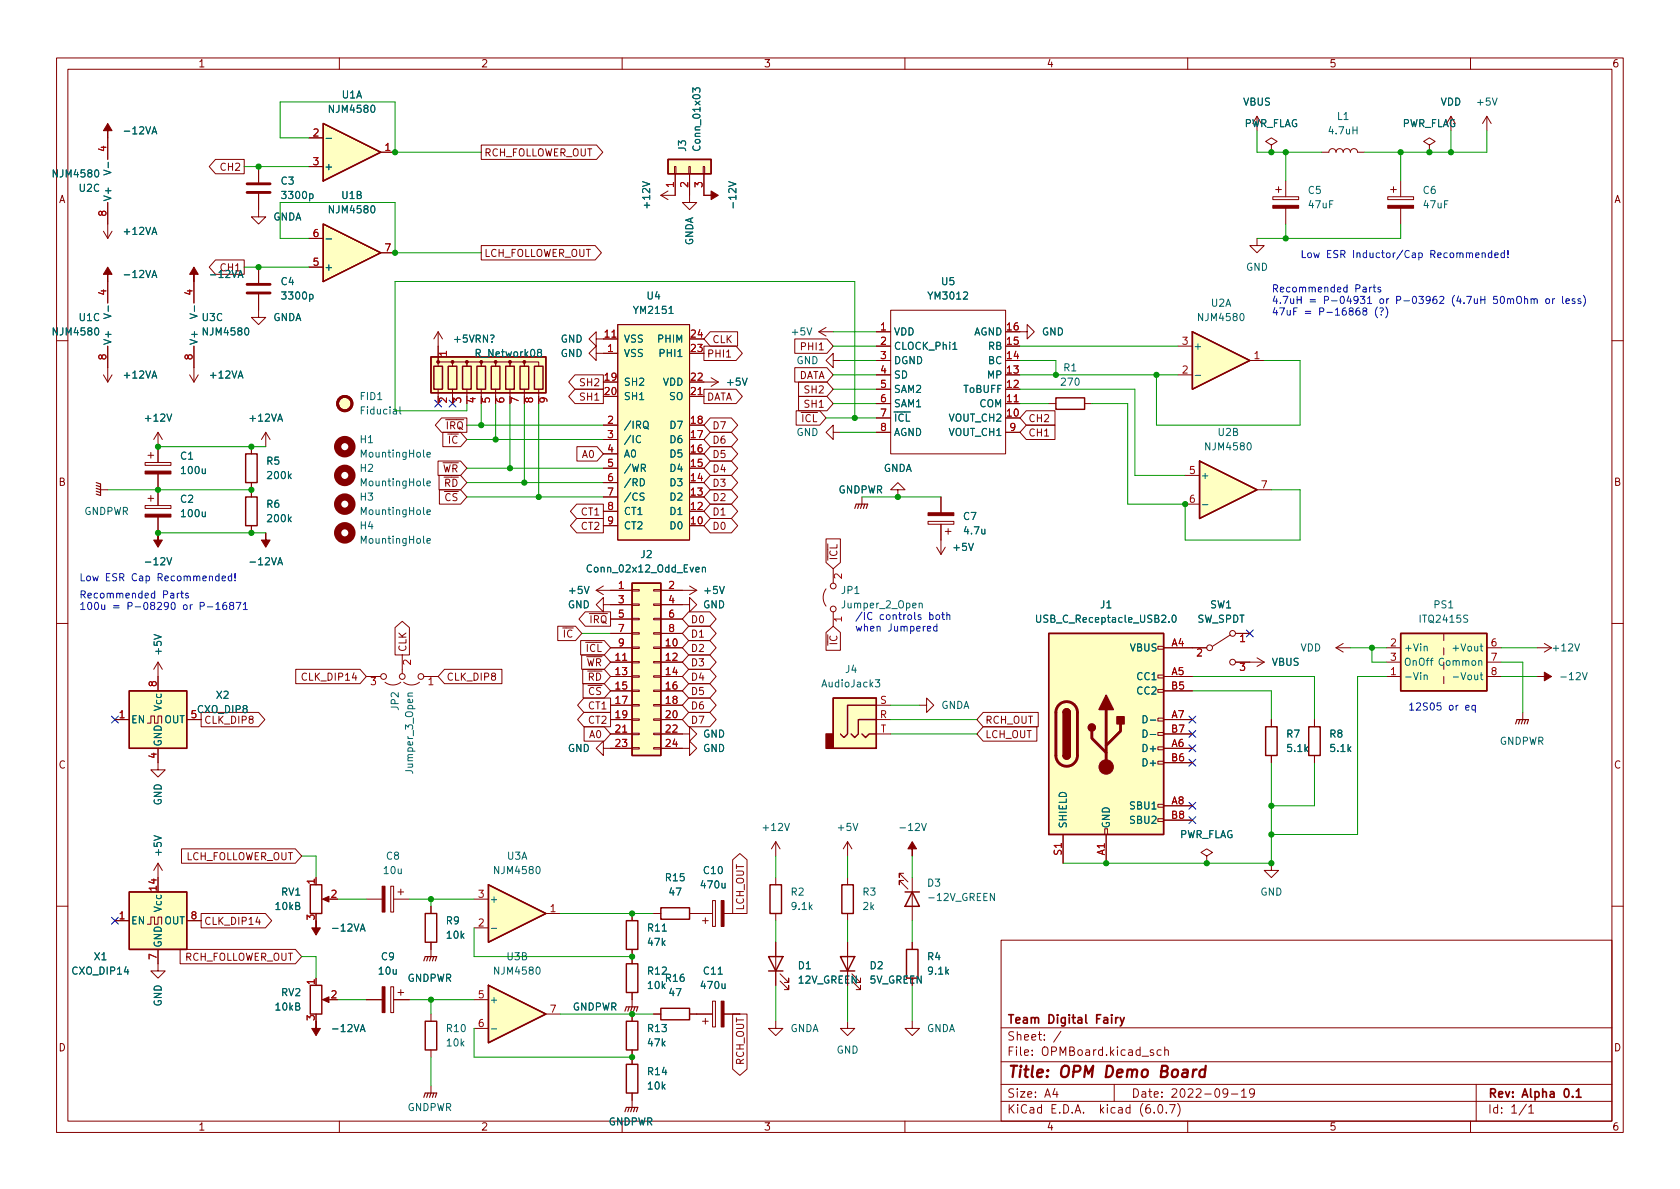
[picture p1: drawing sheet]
<svg xmlns="http://www.w3.org/2000/svg" width="297mm" height="210mm" viewBox="0 0 297 210" stroke-linecap="round" stroke-linejoin="round" font-family="sans-serif">
<g fill="none" stroke="#840000" stroke-width=".18">
<path d="M10 10.2h277v190.1h-277zM12 12.2h273v186.1h-273zM60 10.2v2M110 10.2v2M160 10.2v2M210 10.2v2M260 10.2v2M19 24.4v3.8M19 35.8v6.4M38.1 28.2h5.1v2.5h-5.1l-1.1-1.2zM45.7 34.3v4h1.3l-1.3 1.3-1.3-1.3h1.3M45.7 29.5v2.8"/>
<path d="M54.6 24.4h2.5M54.6 29.5h2.5M67.3 26.9h2.5M85.1 25.6h20.4l1.1 1.3-1.1 1.3h-20.4zM116.8 34.5l1.3 .8M118.1 33.8l-1.3 .7M119.3 29.5h.2v1.2h-.2zM119.4 30.7v3.8h-2.6M121.8 29.5h.2v1.2h-.2zM121.9 30.7v5.1h1.3l-1.3 1.3-1.3-1.3h1.3M124.3 29.5h.3v1.2h-.3zM124.5 30.7v3.8"/>
<path d="M224.8 25.6l1-.6-1-.6-1 .6 1 .6v1.3M224.8 26.9h.1M225 34.8h4.6v.5h-4.6zM225.6 33.5h1M226.1 33v1M227.3 32v2.8M227.3 36.8v2.8M233.7 26.9h1.2a.64 .64 0 0 1 .7-.6 .64 .64 0 0 1 .6 .6 .64 .64 0 0 1 .7-.6 .64 .64 0 0 1 .6 .6 .64 .64 0 0 1 .6-.6 .64 .64 0 0 1 .7 .6 .64 .64 0 0 1 .6-.6 .64 .64 0 0 1 .6 .6h1.3M245.4 34.8h4.5v.5h-4.5zM245.9 33.5h1M246.4 33v1M247.6 32v2.8"/>
<path d="M247.6 36.8v2.8M252.7 25.6l1-.6-1-.6-1 .6 1 .6v1.3M252.7 26.9h.1M262.9 20.6l-.8 1.2M262.9 20.6v2.5M262.9 20.6l.8 1.2M18.3 40.9l.7 1.3M19 49.8v3.8M19.8 40.9l-.8 1.3M34.3 49.8v3.8M38.1 46h5.1v2.5h-5.1l-1.1-1.3zM45.7 52.1v4h1.3l-1.3 1.3-1.3-1.3h1.3"/>
<path d="M45.7 47.2v2.8M54.6 47.2h2.5M54.6 42.2h2.5M67.3 44.7h2.5M77.5 58.7l-.8 1.2M77.5 58.7v5M77.5 58.7l.7 1.2M85.1 43.4h20.1l1.1 1.3-1.1 1.3h-20.1zM105.4 59.9v-1.2l-1.3 1.2 1.3 1.3v-1.3h3.8M109.2 57.4h12.7v38.1h-12.7zM125.6 58.7h4.8v2.5h-4.8l-1.1-1.3zM140.5 59.9h5.7l1.1 1.3-1.1 1.3h-5.7z"/>
<path d="M144.8 58.7h2.5M144.8 58.7l1.2 .7M146 57.9l-1.2 .8M154.9 58.7h2.6M157.5 54.9h20.3v25.4h-20.3zM180.3 58.7h1.3v-1.3l1.3 1.3-1.3 1.2v-1.2M222.2 42.2v1.2h1.3l-1.3 1.3-1.2-1.3h1.2M10 60.2h2M18.3 66.3l.7 1.3M19 61.2v6.4M19.8 66.3l-.8 1.3M27.9 76.4v5.4"/>
<path d="M27.9 76.4l-.7 1.3M27.9 76.4l.8 1.3M33.5 66.3l.8 1.3M34.3 61.2v6.4M35.1 66.3l-.8 1.3M44.4 79v1.3M47 76.4l-.8 1.3M47 76.4v2.6M47 76.4l.8 1.3M77.5 64.8v-.8h2.5v.8v-.8h2.5v.8v-.8h2.6v.8v-.8h2.5v.8v-.8h2.6v.8v-.8h2.5v.8v-.8h2.5v.8M77.5 68.8v1.3M78.1 73.9h4.4v2.5h-4.4l-1.1-1.2z"/>
<path d="M78.3 76.4h3.1l1.1 1.3-1.1 1.3h-3.1zM80 68.8v1.3M82.5 68.8v1.3M85.1 68.8v1.3M87.6 68.8v1.3M90.2 68.8v1.3M92.7 68.8v1.3M95.2 68.8v1.3M101.7 66.3h5v2.5h-5l-1.2-1.2zM101.7 68.8h5v2.6h-5l-1.2-1.3zM102 79h3.6l1.1 1.3-1.1 1.2h-3.6zM105.4 62.5v-1.3l-1.3 1.3 1.3 1.2v-1.2h3.8"/>
<path d="M106.7 75.2h2.5M106.7 77.7h2.5M121.9 70.1h2.6M124.5 61.2h5.6l1.2 1.3-1.2 1.2h-5.6zM124.5 68.8h5.6l1.2 1.3-1.2 1.3h-5.6zM124.5 67.6h2.5M125.6 79h3.7l1.1 1.3-1.1 1.2h-3.7l-1.1-1.2zM125.6 76.4h3.7l1.1 1.3-1.1 1.3h-3.7l-1.1-1.3zM125.6 73.9h3.7l1.1 1.3-1.1 1.2h-3.7l-1.1-1.2zM125.7 66.8l1.3 .8M127 67.6l-1.3 .7M128.5 63.1h.7"/>
<path d="M140.5 65h5.7l1.1 1.3-1.1 1.3h-5.7zM140.8 72.6h4.1l1.1 1.3-1.1 1.3h-4.1zM141.2 70.1h5l1.1 1.3-1.1 1.2h-5zM141.2 67.6h5l1.1 1.2-1.1 1.3h-5zM147.3 63.7v-1.2l-1.3 1.2 1.3 1.3v-1.3h1.3M147.3 76.4v-1.2l-1.3 1.2 1.3 1.3v-1.3h1.3M154.9 63.7h2.6M154.9 66.3h2.6M154.9 61.2h2.6M154.9 71.4h2.6M154.9 68.8h2.6M154.9 73.9h2.6"/>
<path d="M154.9 76.4h2.6M177.8 71.4h2.5M177.8 76.4h2.5M181.5 75.2h5v2.5h-5l-1.2-1.3zM181.5 72.6h5v2.6h-5l-1.2-1.3zM185.4 71.4h1.3M191.8 71.4h1.2M208.3 66.3h2.5M208.3 61.2h2.5M221 63.7h2.5M285 60.2h2M17.8 86.6h1.2"/>
<path d="M25.7 81.8h4.5v.5h-4.5zM25.7 89.4h4.5v.5h-4.5zM26.2 80.5h1M26.2 88.1h1M26.7 80v1M26.7 87.6v1M27.9 83.8v5.6M27.9 91.4v2.8M44.4 85.3v2.6M44.4 93v1.2M77.4 81.5h4l1.1 1.3-1.1 1.3h-4zM77.6 84.1h3.8l1.1 1.2-1.1 1.3h-3.8z"/>
<path d="M77.7 86.6h3.7l1.1 1.3-1.1 1.2h-3.7zM102 89.1h4.7v2.6h-4.7l-1.1-1.3zM102 91.7h4.7v2.5h-4.7l-1.1-1.2zM106.7 80.3h2.5M106.7 82.8h2.5M106.7 85.3h2.5M106.7 87.9h2.5M106.7 90.4h2.5M106.7 93h2.5M125.6 91.7h3.7l1.1 1.3-1.1 1.2h-3.7l-1.1-1.2zM125.6 89.1h3.7l1.1 1.3-1.1 1.3h-3.7l-1.1-1.3zM125.6 84.1h3.7l1.1 1.2-1.1 1.3h-3.7l-1.1-1.3z"/>
<path d="M125.6 86.6h3.7l1.1 1.3-1.1 1.2h-3.7l-1.1-1.2zM125.6 81.5h3.7l1.1 1.3-1.1 1.3h-3.7l-1.1-1.3zM146 95.3h2.6v4.2l-1.3 1.1-1.3-1.1zM152.4 87.9v1.2M158.7 86.6h1.3l-1.3-1.3-1.2 1.3h1.2v1.3M164.1 92.2h4.6v.5h-4.6zM165.6 96.8l.8 1.2M166.4 87.9v2.8M166.4 92.7v5.3M167.1 94h1M167.1 96.8l-.7 1.2M167.6 93.5v1"/>
<path d="M209.5 84.1h2.6M209.5 89.1h2.6M222.2 86.6h2.6M10 110.2h2M27.9 117.1v5.1M27.9 117.1l-.7 1.3M27.9 117.1l.8 1.3M52.3 118.4h11.4l1.1 1.2-1.1 1.3h-11.4zM64.8 119.6h2.5M69.8 111l1.3-1.1 1.3 1.1v4.8h-2.6zM71.1 115.8v3.3M74.9 119.6h2.6"/>
<path d="M78.6 118.4h10.1v2.5h-10.1l-1.1-1.3zM98.6 110.7h3.2l1.1 1.3-1.1 1.3h-3.2zM102.7 113.3h4.1l1.1 1.2-1.1 1.3h-4.1zM102.8 115.8h4l1.1 1.3-1.1 1.3h-4zM103 118.4h3.8l1.1 1.2-1.1 1.3h-3.8zM103.5 108.2h4.4v2.5h-4.4l-1.1-1.2zM105.4 104.4h6.4M105.4 104.4l1.3 .8M106.7 106.9v-1.2l-1.3 1.2 1.3 1.3v-1.3h5.1M106.7 103.6l-1.3 .8M107.9 119.6h3.9M107.9 114.5h3.9"/>
<path d="M107.9 117.1h3.9M107.9 112h3.9M107.9 109.5h3.9M111.8 119.5h1.2v.3h-1.2zM111.8 117h1.2v.2h-1.2zM111.8 114.4h1.2v.3h-1.2zM111.8 111.9h1.2v.2h-1.2zM111.8 109.3h1.2v.3h-1.2zM111.8 106.8h1.2v.3h-1.2zM111.8 104.3h1.2v.2h-1.2zM115.6 119.5h1.2v.3h-1.2zM115.6 117h1.2v.2h-1.2z"/>
<path d="M115.6 114.4h1.2v.3h-1.2zM115.6 111.9h1.2v.2h-1.2zM115.6 109.3h1.2v.3h-1.2zM115.6 106.8h1.2v.3h-1.2zM115.6 104.3h1.2v.2h-1.2zM116.8 106.9h5.1v-1.2l1.3 1.2-1.3 1.3v-1.3M116.8 119.6h3.8M116.8 114.5h3.8M116.8 117.1h3.8M116.8 104.4h6.4M116.8 112h3.8M116.8 109.5h3.8"/>
<path d="M121.8 108.2h3.7l1.1 1.3-1.1 1.2h-3.7l-1.2-1.2zM121.8 113.3h3.7l1.1 1.2-1.1 1.3h-3.7l-1.2-1.3zM121.8 110.7h3.7l1.1 1.3-1.1 1.3h-3.7l-1.2-1.3zM121.8 115.8h3.7l1.1 1.3-1.1 1.3h-3.7l-1.2-1.3zM121.8 118.4h3.7l1.1 1.2-1.1 1.3h-3.7l-1.2-1.3zM121.9 103.6l1.3 .8M123.2 104.4l-1.3 .8M146 111.8l1.3-1.1 1.3 1.1v3.2h-2.6zM146.1 104.1a2.54 2.54 0 0 0 0 3.1M147.3 100.6v2.5M147.3 108.2v2.5M204.7 119.4h1v.5h-1z"/>
<path d="M204.7 114.3h1v.5h-1zM205.7 119.6h5.1M205.7 114.5h7.7M217.6 112.3l-3.2 2M218.4 117.1h5.1M218.4 112h2.6M222.2 116.3l1.3 .8M223.5 117.1l-1.3 .8M236.2 114.5h2.6M236.2 114.5l1.3 .8M237.5 113.8l-1.3 .7M245.1 119.6h2.5"/>
<path d="M245.1 114.5h2.5M245.1 117.1h2.5M255.3 112v1.3M255.3 114.5v1.3M255.3 119.6v1.3M262.9 119.6h2.5M262.9 114.5h2.5M262.9 117.1h2.5M271.8 114.5h2.5M273 113.8l1.3 .7M274.3 114.5l-1.3 .8M285 110.2h2"/>
<path d="M20.3 127.2h2.6M26 127.9h.7v-1.3h.6v1.3h.6v-1.3h.7v1.3M27.9 132.3v3.8h1.3l-1.3 1.3-1.2-1.3h1.2M33 127.2h2.6M35.6 126h10.1l1.1 1.2-1.1 1.3h-10.1zM68.1 120.6a2.26 2.26 0 0 0 2.8 0M71.4 120.6a2.26 2.26 0 0 0 2.8 0M103.1 120.9h3.7l1.1 1.3-1.1 1.2h-3.7zM103.2 123.4h4.7v2.6h-4.7l-1.1-1.3zM103.2 126h4.7v2.5h-4.7l-1.1-1.3zM103.3 128.5h3.5l1.1 1.3-1.1 1.3h-3.5zM106.7 132.3v-1.2l-1.3 1.2 1.3 1.3v-1.3h5.1"/>
<path d="M107.9 127.2h3.9M107.9 124.7h3.9M107.9 129.8h3.9M107.9 122.2h3.9M111.8 132.2h1.2v.3h-1.2zM111.8 129.7h1.2v.2h-1.2zM111.8 127.1h1.2v.3h-1.2zM111.8 124.6h1.2v.2h-1.2zM111.8 122h1.2v.3h-1.2zM115.6 132.2h1.2v.3h-1.2zM115.6 129.7h1.2v.2h-1.2zM115.6 127.1h1.2v.3h-1.2z"/>
<path d="M115.6 124.6h1.2v.2h-1.2zM115.6 122h1.2v.3h-1.2zM116.8 129.8h5.1v-1.3l1.3 1.3-1.3 1.3v-1.3M116.8 132.3h5.1v-1.2l1.3 1.2-1.3 1.3v-1.3M116.8 127.2h3.8M116.8 124.7h3.8M116.8 122.2h3.8M121.8 126h3.7l1.1 1.2-1.1 1.3h-3.7l-1.2-1.3zM121.8 120.9h3.7l1.1 1.3-1.1 1.2h-3.7l-1.2-1.2zM121.8 123.4h3.7l1.1 1.3-1.1 1.3h-3.7l-1.2-1.3zM154.9 127.2h2.6M154.9 124.7h2.6"/>
<path d="M154.9 129.8h2.6M162.6 124.7h1.2v-1.3l1.3 1.3-1.3 1.3v-1.3M173.8 126h9.8v2.5h-9.8l-1.1-1.3zM173.8 128.5h9.5v2.6h-9.5l-1.1-1.3zM204.7 134.6h1v.5h-1zM204.7 132.1h1v.5h-1zM204.7 129.5h1v.5h-1zM204.7 127h1v.5h-1zM204.7 121.9h1v.5h-1zM205.7 127.2h5.1M205.7 129.8h5.1M205.7 132.3h5.1"/>
<path d="M205.7 122.2h5.1M205.7 134.9h5.1M224.8 127.2v1.3M224.8 133.6v1.3M232.4 127.2v1.3M232.4 133.6v1.3M269.2 126v1.2M27.9 152.6v2.6M27.9 152.6l-.7 1.3M27.9 152.6l.8 1.3M32.1 150.1h20.1l1.1 1.3-1.1 1.2h-20.1zM57.4 159h1"/>
<path d="M64.8 159h2.8M69.1 156.7h.5v4.6h-.5zM69.6 159h2.8M70.4 157.7h1M70.9 157.2v1M83.8 159h2.6M126 159.3h.5v4.5h-.5zM129.5 152l1.3-1.1 1.3 1.1v9.5h-2.6zM137.2 148.8v2.6M137.2 155.2v1.3M137.2 148.8l-.8 1.3M137.2 148.8l.7 1.3"/>
<path d="M149.9 148.8v2.6M149.9 155.2v1.3M149.9 148.8l-.8 1.3M149.9 148.8l.7 1.3M159.8 154.4h-.8v.8v-.8l1.5 1.6M159.8 155.7h-.8v.8v-.8l1.5 1.5M161.3 155.2v7.6M188 147.6v5M195.3 146.6h.5v1h-.5zM195.6 147.6v5M204.7 144.8h1v.5h-1zM204.7 142.2h1v.5h-1z"/>
<path d="M205.7 142.5h5.1M205.7 145h5.1M213.4 151.4l1-.7-1-.6-1.1 .6 1.1 .7v1.2M213.4 152.6h.1M224.8 152.6v1.3h1.3l-1.3 1.3-1.3-1.3h1.3M10 160.2h2M20.3 162.8h2.6M26 163.4h.7v-1.2h.6v1.2h.6v-1.2h.7v1.2M27.9 167.9v3.8h1.3l-1.3 1.3-1.2-1.3h1.2M31.8 167.9h20.4l1.1 1.3-1.1 1.2h-20.4zM33 162.8h2.6M35.6 161.5h11.3l1.1 1.3-1.1 1.3h-11.3z"/>
<path d="M45.5 162.1l-.3 1h.8M57.4 176.8h1M64.8 176.8h2.8M69.1 174.5h.5v4.6h-.5zM69.6 176.8h2.8M70.4 175.5h1M70.9 175v1M76.2 160.3v1.2M76.2 166.6v2.6M76.2 179.3v1.3M83.8 176.8h2.6M83.8 164.1h2.6"/>
<path d="M96.5 179.3h2.6M96.5 161.5h2.6M111.8 161.5v1.3M111.8 167.9v2.5M111.8 175.5v2.5M111.8 179.3v1.3M115.6 179.3h1.2M115.6 161.5h1.2M121.9 179.3h4.1M121.9 161.5h4.1M124.2 162.8h1M124.7 162.3v1"/>
<path d="M126 177h.5v4.6h-.5zM128 179.3h2.8M128 161.5h2.8M129.5 179.3h2.6v9.8l-1.3 1.1-1.3-1.1zM137.2 161.5v1.3M137.2 166.6v7.6M137.9 173.5l1.5 1.5v-.8v.8h-.7M137.9 172.2l1.5 1.5v-.7v.7h-.7M149.9 161.5v1.3M149.9 166.6v7.6M150.6 173.5l1.5 1.5v-.8v.8h-.7M150.6 172.2l1.5 1.5v-.7v.7h-.7"/>
<path d="M161.3 166.6v1.3M177 166.3h108v32h-108zM285 160.2h2M60 198.3v2M76.2 185.7v1.2M76.2 192v1.3M83.8 181.9h2.6M110 198.3v2M111.8 185.7v2.5M111.8 193.3v2.5M124.2 180.6h1M124.7 180.1v1"/>
<path d="M137.2 180.6v1.3h1.2l-1.2 1.2-1.3-1.2h1.3M149.9 180.6v1.3h1.2l-1.2 1.2-1.3-1.2h1.3M160 198.3v2M161.3 180.6v1.3h1.3l-1.3 1.2-1.3-1.2h1.3M177 194.8h108M177 191.8h108M177 187.8h108M177 181.8h108M186.5 192.5l-.4 1h1M186.9 193v1M187.6 182.4l-1.3 1.9M197 191.8v3"/>
<path d="M203.9 185.7l-.3-.1-.2 .2v.3l.5 .1v.4h-.5M204.1 196.7v.1M204.9 195.4l.2-.1a.81 .81 0 0 1 .6 .7 .81 .81 0 0 1-.3 .8h-.2a.81 .81 0 0 1-.6-.6 .81 .81 0 0 1 .3-.8zM205.3 185.7l-.4-.1-.3 .3v.4l.1 .3h.6M205.9 185.8l.2-.2 .4 .1 .1 .9M205.9 185.1v1.5M206.2 196.7v.1M206.8 195.3h1l-.7 1.5M208.2 195.1a1.72 1.72 0 0 1 0 2.3M210 198.3v2M217.1 193.2l-.3 .3h-.3l-.3-.3 .2-.6 .4-.1 .2 .2a.99 .99 0 0 1-.4 1.3h-.2M217.7 193.5h1.2"/>
<path d="M219.5 193l.4-.5v1.5M219.5 194h.9M221.8 193.2l-.3 .3-.4-.1-.2-.2 .2-.6 .4-.1 .2 .2a.99 .99 0 0 1-.3 1.3h-.3M260 198.3v2M261 191.8v6.5M269.9 195.3l-1.3 1.9M270.3 195.8l.4-.5v1.5M270.3 196.8h.9"/>
<circle cx="67.8" cy="119.6" r=".51"/>
<circle cx="71.1" cy="119.6" r=".51"/>
<circle cx="74.4" cy="119.6" r=".51"/>
<circle cx="147.3" cy="107.7" r=".51"/>
<circle cx="147.3" cy="103.6" r=".51"/>
<circle cx="213.9" cy="114.5" r=".51"/>
<circle cx="217.9" cy="117.1" r=".51"/>
<circle cx="217.9" cy="112" r=".51"/>
</g>
<path d="M197.3 179.9v1M197.7 179.9l-.3 .1-.1 .2M198.1 179.9l.3 1M198.8 179.9l-.5 1.4-.2 .1M278.1 193.9v.1M278.7 193l.4-.5v1.5M278.7 194h.9" fill="none" stroke="#840000" stroke-width=".3"/>
<path d="M211 189.1l-.2 1.4M211.6 189.1l-.4 .1-.2 .3M213.1 189.2a.66 .66 0 0 0-1 .3l-.1 .6 .2 .3 .2 .1 .6-.1M213.2 188.5l-.3 2" fill="none" stroke="#840000" stroke-width=".4"/>
<g fill="none" stroke="#840000" stroke-width=".25">
<path d="M57.1 39.6l10.2 5.1-10.2 5.1zM57.1 21.8l10.2 5.1-10.2 5.1zM118.1 28.2h7.6v2.5h-7.6zM210.8 58.7l10.2 5-10.2 5.1zM76.2 63.1h20.3v6.4h-20.3zM76.7 64.8h1.5v4h-1.5zM79.2 64.8h1.6v4h-1.6zM81.8 64.8h1.5v4h-1.5zM84.3 64.8h1.6v4h-1.6zM86.9 64.8h1.5v4h-1.5zM89.4 64.8h1.5v4h-1.5zM91.9 64.8h1.6v4h-1.6z"/>
<path d="M94.5 64.8h1.5v4h-1.5zM186.7 70.4h5.1v2h-5.1zM43.4 87.9h2.1v5.1h-2.1zM43.4 80.3h2.1v5h-2.1zM212.1 81.5l10.1 5.1-10.1 5.1zM111.8 103.1h5v30.5h-5zM185.4 112h20.3v35.6h-20.3zM247.6 112h15.3v10.2h-15.3zM22.9 122.2h10.1v10.1h-10.1zM147.3 123.4h7.6v8.9h-7.6zM152.4 129.8l.6 .6 .7-.6h1.2M154.9 127.2h-3.1v2.6l-.7 .6-.6-.6"/>
<path d="M154.9 124.7h-5v5.1l-.7 .6-.6-.6M188 133.6a.64 .64 0 0 0 .6 .6 .64 .64 0 0 0 .6-.6M188 126a.64 .64 0 0 1 .6-.7 .64 .64 0 0 1 .6 .7M223.8 128.5h2v5.1h-2zM231.4 128.5h2v5.1h-2zM22.9 157.7h10.1v10.2h-10.1zM54.9 156.5h2v5h-2zM86.4 156.5l10.1 5-10.1 5.1zM136.1 156.5h2.1v5h-2.1zM148.8 156.5h2.1v5h-2.1zM160 157.7h2.6M161.3 157.7l1.3 2.6h-2.6z"/>
<path d="M54.9 174.2h2v5.1h-2zM75.2 161.5h2v5.1h-2zM86.4 174.2l10.1 5.1-10.1 5.1zM110.7 170.4h2.1v5.1h-2.1zM110.7 162.8h2.1v5.1h-2.1zM116.8 178.3h5.1v2h-5.1zM116.8 160.5h5.1v2.1h-5.1zM135.9 169.2h2.5l-1.2 2.5zM135.9 171.7h2.5M148.6 169.2h2.5l-1.2 2.5zM148.6 171.7h2.5M160.3 167.9h2v5.1h-2z"/>
<path d="M75.2 180.6h2v5.1h-2zM110.7 188.2h2.1v5.1h-2.1zM110.7 180.6h2.1v5.1h-2.1z"/>
</g>
<g fill="#ffffc2" stroke="#ffffc2" stroke-width=".18">
<path d="M210.8 58.7l10.2 5-10.2 5.1z"/>
<path d="M22.9 157.7h10.1v10.2h-10.1z"/>
<path d="M147.3 123.4h7.6v8.9h-7.6z"/>
<path d="M247.6 112h15.3v10.2h-15.3z"/>
<path d="M212.1 81.5l10.1 5.1-10.1 5.1z"/>
<path d="M22.9 122.2h10.1v10.1h-10.1z"/>
<path d="M185.4 112h20.3v35.6h-20.3z"/>
<path d="M111.8 103.1h5v30.5h-5z"/>
<path d="M86.4 174.2l10.1 5.1-10.1 5.1z"/>
<path d="M57.1 39.6l10.2 5.1-10.2 5.1z"/>
<path d="M109.2 57.4h12.7v38.1h-12.7z"/>
<path d="M57.1 21.8l10.2 5.1-10.2 5.1z"/>
<path d="M86.4 156.5l10.1 5-10.1 5.1z"/>
<path d="M118.1 28.2h7.6v2.5h-7.6z"/>
<path d="M76.2 63.1h20.3v6.4h-20.3z"/>
<circle cx="61" cy="71.4" r="1.27"/>
</g>
<g fill="none" stroke="#006464" stroke-width=".18">
<path d="M122.5 16.3v-.8l.5 .5 .1-.4h.5l.2 .2-.2 .5M18.4 30.1l1.2 .4-1.2 .4M57.7 24.5h.9M18.4 55.5l1.2 .4-1.2 .4M33.6 55.5l1.3 .4-1.3 .4M57.7 42.2h.9M70.7 71.9v1.1l.2 .2M95.3 62.3l-.3-.2 .1-.2 .2-.1h.3l.2 .2-.1 .2-.6 .2-.1 .2v.2l.3 .3h.2l.3-.3-.1-.4-.2-.1M113.3 77.1a.6 .6 0 0 0-.9 .5 .6 .6 0 0 0 .6 .7l.3-.1M113.8 74.7l.3-.2a.43 .43 0 0 1 .5 .4v.4a.42 .42 0 0 1-.4 .5 .42 .42 0 0 1-.4-.5zM114 75.5l.7 .4M168.5 61.8h.7"/>
<path d="M211.3 66.4h1M75.5 85.5l.6-.1-.1-.3h-.3l-.2 .1 .1 .7h.4M75.5 80.4l.6-.1-.1-.3h-.3l-.2 .2 .1 .6h.4M75.5 90.6l.6-.2-.1-.2-.3-.1-.2 .2 .1 .6h.4M75.5 95.6l.6-.1-.1-.2-.3-.1-.2 .2 .1 .6h.4M113.2 84.6a.64 .64 0 0 1 .7 .7 .64 .64 0 0 1-.7 .6zM113.9 87.2h-.5l-.2 .1v.4l.6 .2 .1 .3-.3 .3-.4-.1M212.6 89.2h1M124.2 100.4l.2-.1 .3 .1v.8M124.2 100.3v.9M162.5 106.8l.2-.1h.3l.1 .8M183.3 108.8v1l.2 .2h.3l.2-.2v-1"/>
<path d="M207.3 108.9l.2-.1a.68 .68 0 0 1 .5 .6 .68 .68 0 0 1-.5 .6l-.2-.1-.1-.3zM251.8 119.5l.2-.1h.3v.8M251.8 114.4l.2-.1h.3v.8M256.9 119.7h1M73 122.6h-.8l-.1 .3 .1 .2M154.8 120.2h.7l-.4 .5 .4 .1v.6l-.2 .1-.5-.1M202.1 126.6a.64 .64 0 0 1 .7 .6 .64 .64 0 0 1-.7 .6zM202.1 129.1a.64 .64 0 0 1 .7 .6 .64 .64 0 0 1-.7 .7zM86.9 164.2h.9M86.9 181.9h.9"/>
</g>
<g fill="#840000" stroke="#840000" stroke-width=".18">
<path d="M27.9 94.2v1.3h.8l-.8 1.3-.7-1.3h.7z"/>
<path d="M67.6 174.5h.5v4.6h-.5z"/>
<path d="M57 176.8l1.2-.5v1z"/>
<path d="M57 159l1.2-.5v1z"/>
<path d="M55.9 162.8v1.3h.7l-.7 1.2-.8-1.2h.8z"/>
<path d="M67.6 156.7h.5v4.6h-.5z"/>
<path d="M161.3 148.8l.8 1.3h-.8v1.3v-1.3h-.8z"/>
<path d="M245.4 36.3h4.5v.5h-4.5z"/>
<path d="M55.9 180.6v1.3h.7l-.7 1.2-.8-1.2h.8z"/>
<path d="M127.5 177h.5v4.6h-.5z"/>
<path d="M124.5 34.5h1.2v-.7l1.3 .7-1.3 .8v-.8z"/>
<path d="M225 36.3h4.6v.5h-4.6z"/>
<path d="M127.5 159.3h.5v4.5h-.5z"/>
<path d="M271.8 119.6h1.2v-.7l1.3 .7-1.3 .8v-.8z"/>
<path d="M164.1 90.7h4.6v.5h-4.6z"/>
<path d="M19 21.8l.8 1.3h-.8v1.3v-1.3h-.7z"/>
<path d="M25.7 83.3h4.5v.5h-4.5z"/>
<path d="M25.7 90.9h4.5v.5h-4.5z"/>
<path d="M19 47.2l.8 1.3h-.8v1.3v-1.3h-.7z"/>
<path d="M34.3 47.2l.8 1.3h-.8v1.3v-1.3h-.8z"/>
<path d="M47 94.2v1.3h.8l-.8 1.3-.8-1.3h.8z"/>
<circle cx="195.6" cy="135.6" r="1.27"/>
<circle cx="77.5" cy="64" r=".25"/>
<circle cx="80" cy="64" r=".25"/>
<circle cx="82.5" cy="64" r=".25"/>
<circle cx="85.1" cy="64" r=".25"/>
<circle cx="87.6" cy="64" r=".25"/>
<circle cx="90.2" cy="64" r=".25"/>
<circle cx="92.7" cy="64" r=".25"/>
</g>
<g fill="#840000" stroke="#840000" stroke-width=".25">
<path d="M146 129.8h1.3v2.5h-1.3z"/>
<path d="M188 133.6h1.2a.64 .64 0 0 1-.6 .6 .64 .64 0 0 1-.6-.6z"/>
<path d="M188 126h1.2v7.6h-1.2z"/>
<path d="M188.1 125.5a.64 .64 0 0 1 .7-.1 .64 .64 0 0 1 .4 .6h-1.2z"/>
<path d="M195.6 122.9l1.2 2.6h-2.5z"/>
<path d="M197.5 126.7h1.3v1.3h-1.3z"/>
<circle cx="193" cy="128.6" r=".63"/>
</g>
<g fill="none" stroke="#840000" stroke-width=".51">
<path d="M43.7 34h4.1M43.7 32.5h4.1M43.7 51.8h4.1M43.7 50.3h4.1M186.7 133.6a1.91 1.91 0 0 0 1.9 1.9 1.91 1.91 0 0 0 1.9-1.9M186.7 133.6v-7.6a1.91 1.91 0 0 1 1.9-1.9 1.91 1.91 0 0 1 1.9 1.9v7.6M193 129.3v1.3l2.6 2.5M195.6 125.5v10.1M198.1 128v1.3l-2.5 2.5"/>
<circle cx="61" cy="71.4" r="1.27"/>
</g>
<g fill="none" stroke="#840000" stroke-width="1.3">
<circle cx="61" cy="79" r="1.27"/>
<circle cx="61" cy="89.1" r="1.27"/>
<circle cx="61" cy="84.1" r="1.27"/>
<circle cx="61" cy="94.2" r="1.27"/>
</g>
<g fill="none" stroke="#840000" stroke-width=".2">
<path d="M17 85.3l.8 .3v2l-.8-.2M17 85.8l.8 .3M17 86.4l.8 .2M17 86.9l.8 .2M151.1 89.9l.3-.8h2l-.2 .8M151.9 89.1l-.3 .8M152.4 89.1l-.3 .8M152.9 89.1l-.2 .8M268 128l.2-.8h2.1l-.3 .8M268.7 127.2l-.2 .8M269.2 127.2l-.2 .8M269.7 127.2l-.2 .8"/>
<path d="M74.9 169.9l.3-.7h2l-.2 .7M75.7 169.2l-.3 .7M76.2 169.2l-.3 .7M76.7 169.2l-.2 .7M110.5 178.8l.2-.8h2.1l-.3 .8M111.3 178l-.3 .8M111.8 178l-.3 .8M112.3 178l-.3 .8M74.9 194.1l.3-.8h2l-.2 .8M75.7 193.3l-.3 .8M76.2 193.3l-.3 .8M76.7 193.3l-.2 .8"/>
<path d="M110.5 196.6l.2-.8h2.1l-.3 .8M111.3 195.8l-.3 .8M111.8 195.8l-.3 .8M112.3 195.8l-.3 .8"/>
</g>
<g fill="none" stroke="#0000c2" stroke-width=".18">
<path d="M241.2 55l-.2-.2v-.2l.2-.2 .4 .1 .1 .2-.1 .2-.5 .2-.1 .1v.3l.2 .2h.2l.3-.2-.1-.4-.2-.1M242.2 50.8v.8M242.5 50.8l-.3 .2M242.8 50.8h.5M242.9 50.4v1l.4 .2M243.6 54.3a1.46 1.46 0 0 0 0 1.9M244 54.5l.4-.1 .2 .2-.4 .6M244.1 50.8h-.3l-.2 .2 .1 .1 .4 .2v.3h-.5M244.2 55.6v.1M245 54.3a1.46 1.46 0 0 1 0 1.9M260.9 45.1l.6-.1v-.2l-.4-.1-.2 .2 .1 .6h.5M262.1 44.8l.1-.1 .3 .1 .1 .8"/>
<path d="M262.1 44.7v.9M263.8 44.8l-.4-.1-.3 .3 .2 .5h.5M263.8 44.3v1.3M264.3 45.1l.6-.1-.1-.2-.3-.1-.2 .2 .1 .6h.4M266 44.8l-.4-.1-.2 .3 .1 .5h.5M266 44.3v1.3M266.6 45.4v.2M266.6 44.3v.8M268.2 52.6l.3-.2a.43 .43 0 0 1 .5 .4v.5a.42 .42 0 0 1-.4 .4 .42 .42 0 0 1-.4-.4zM269.6 52.9l.1-.1 .3 .1 .1 .8M269.6 52.4v1.3M270.7 52.9l.2-.1 .3 .1 .1 .8"/>
<path d="M270.7 52.8v.9M271.3 53l.1-.2 .3 .1 .1 .8M273.4 52.9l.2-.1 .3 .1 .1 .5-.1 .2-.3 .1-.2-.1zM274.5 52.8v.9M274.9 52.8l-.4 .3M276.3 52.4v1.1l.2 .2M276.9 53.3l.6-.2-.1-.2-.3-.1-.2 .2v.6h.5M278.4 52.9l-.3-.1-.1 .2v.2l.4 .1v.3h-.4M279.5 52.9l-.3-.1-.2 .2 .1 .2 .4 .1v.3h-.5M280 52.2a1.46 1.46 0 0 1 0 2M31.3 104.9v.8M31.7 104.9l-.4 .2"/>
<path d="M31.9 104.9h.5M32.1 104.5v1.1l.3 .1M33.3 105l-.3-.1-.2 .2 .1 .2 .4 .1v.3h-.5M35.4 107.2l.6-.1 .1-.2v-.3l-.7-.1v1.3M36.7 107.3h.9M38.2 106.9l.3-.4v1.3M38.2 107.8h.7M38.7 101.9h-.3l-.3 .2 .1 .5h.5M38.7 101.4v1.3M39.3 102.3l.6-.1-.1-.3h-.4l-.1 .1v.6h.5M40 106.5l-.4 .1a.86 .86 0 0 0 0 1.2l.5-.1v-.5l-.2-.2h-.3l-.2 .2M40.8 107.1l-.2-.3 .1-.2 .1-.1 .4 .1 .1 .2v.1l-.6 .2-.1 .2v.2l.2 .3h.3l.2-.3v-.3l-.2-.1"/>
<path d="M41 101.9h-.4l-.2 .2 .1 .5h.5M41 101.4v1.3M41.6 102.6v.1M41.6 101.4v.8M41.7 106.5h.9l-.6 1.3M43 106.9l.4-.4v1.3M43 107.8h.7M164 111.2l.6-.1-.1-.3h-.4l-.1 .1v.6h.5M164.4 108.8l.4-.1 .2 .2-.1 .6h-.5M165.5 108.8l.2-.1 .4 .1v.5l-.1 .2-.3 .1-.2-.2zM165.7 110.8h-.4l-.2 .2 .1 .5h.5M165.7 110.3v1.3"/>
<path d="M166.5 108.7h.5M166.7 108.3v1.1l.3 .2M167.4 108.8l.2-.1 .3 .1 .1 .8M167.4 108.3v1.3M259.2 125.1l.6-.1-.1-.2-.4-.1-.1 .2v.6h.5M260.9 124.8l-.4-.1-.3 .3 .2 .5h.5M260.9 124.7v1.3"/>
</g>
<g fill="none" stroke="#009600" stroke-width=".18">
<path d="M43.2 29.5h11.4M54.6 24.4h-5.1v-6.4h20.3v8.9h15.3M222.2 23.1v3.8h11.5M227.3 26.9v5.1M227.3 39.6v2.6M247.6 26.9v5.1M247.6 39.6v2.6h-25.4M256.5 23.1v3.8M262.9 23.1v3.8h-21.6M43.2 47.2h11.4M54.6 42.2h-5.1v-6.4h20.3v8.9h15.3M147.3 58.7h7.6"/>
<path d="M27.9 79h19.1M82.5 77.7h24.2M82.5 71.4v1.2h-12.7v-22.8h81.3v24.1M82.5 75.2h24.2M85.1 71.4v3.8M87.6 71.4v6.3M90.2 71.4v11.4M92.7 71.4v13.9M95.2 71.4v16.5M146 73.9h8.9M147.3 61.2h7.6M147.3 66.3h7.6"/>
<path d="M147.3 68.8h7.6M147.3 71.4h7.6M148.6 63.7h6.3M148.6 76.4h6.3M180.3 68.8h20.4v15.3h8.8M180.3 63.7h6.4v2.6M180.3 61.2h28M180.3 66.3h28M180.3 71.4h5.1M193 71.4h6.4v17.7h10.1v6.4h20.4v-8.9h-5.1M223.5 63.7h6.4v11.5h-25.4v-8.9M19 86.6h25.4"/>
<path d="M27.9 94.2h19.1M82.5 87.9h24.2M82.5 85.3h24.2M82.5 82.8h24.2M152.4 87.9h14M102.9 112h5M210.8 119.6h21.6v7.6M238.8 114.5h6.3M242.6 114.5v2.6h2.5M245.1 119.6h-5.1v28h-15.2M265.4 119.6h6.4M265.4 114.5h6.4"/>
<path d="M265.4 117.1h3.8v8.9M157.5 129.8h15.2M157.5 127.2h15.2M157.5 124.7h5.1M210.8 122.2h14v5M224.8 134.9v17.7h-36.8M232.4 134.9v7.6h-7.6M53.3 151.4h2.6v3.8M59.7 159h5.1M72.4 159h11.4M76.2 159v1.3M137.2 151.4v3.8"/>
<path d="M149.9 151.4v3.8M161.3 151.4v3.8M53.3 169.2h2.6v3.8M59.7 176.8h5.1M72.4 176.8h11.4M76.2 176.8v2.5M83.8 164.1v5.1h28M99.1 161.5h16.5M99.1 179.3h16.5M137.2 162.8v3.8M137.2 174.2v6.4M149.9 162.8v3.8"/>
<path d="M149.9 174.2v6.4M161.3 162.8v3.8M161.3 174.2v6.4M76.2 186.9v5.1M83.8 181.9v5h28"/>
</g>
<g fill="none" stroke="#000084" stroke-width=".18">
<path d="M76.9 70.8l1.2 1.2M78.1 70.8l-1.2 1.2M79.4 70.8l1.2 1.2M80.6 70.8l-1.2 1.2M220.4 111.4l1.2 1.2M221.6 111.4l-1.2 1.2M19.7 126.6l1.2 1.3M20.9 126.6l-1.2 1.3M210.2 126.6l1.2 1.3M210.2 131.7l1.2 1.2M210.2 134.3l1.2 1.2M210.2 129.2l1.2 1.2"/>
<path d="M211.4 126.6l-1.2 1.3M211.4 131.7l-1.2 1.2M211.4 134.3l-1.2 1.2M211.4 129.2l-1.2 1.2M210.2 141.9l1.2 1.2M210.2 144.4l1.2 1.2M211.4 141.9l-1.2 1.2M211.4 144.4l-1.2 1.2M19.7 162.2l1.2 1.2M20.9 162.2l-1.2 1.2"/>
</g>
<g fill="#009600" stroke="#009600" stroke-width=".18">
<circle cx="227.3" cy="42.2" r=".46"/>
<circle cx="204.5" cy="66.3" r=".46"/>
<circle cx="186.7" cy="66.3" r=".46"/>
<circle cx="158.7" cy="87.9" r=".46"/>
<circle cx="195.6" cy="152.6" r=".46"/>
<circle cx="213.4" cy="152.6" r=".46"/>
<circle cx="224.8" cy="152.6" r=".46"/>
<circle cx="224.8" cy="147.6" r=".46"/>
<circle cx="224.8" cy="142.5" r=".46"/>
<circle cx="151.1" cy="73.9" r=".46"/>
<circle cx="242.6" cy="114.5" r=".46"/>
<circle cx="209.5" cy="89.1" r=".46"/>
<circle cx="247.6" cy="26.9" r=".46"/>
<circle cx="256.5" cy="26.9" r=".46"/>
<circle cx="252.7" cy="26.9" r=".46"/>
<circle cx="224.8" cy="26.9" r=".46"/>
<circle cx="227.3" cy="26.9" r=".46"/>
<circle cx="90.2" cy="82.8" r=".46"/>
<circle cx="95.2" cy="87.9" r=".46"/>
<circle cx="92.7" cy="85.3" r=".46"/>
<circle cx="76.2" cy="159" r=".46"/>
<circle cx="76.2" cy="176.8" r=".46"/>
<circle cx="44.4" cy="86.6" r=".46"/>
<circle cx="44.4" cy="79" r=".46"/>
<circle cx="27.9" cy="79" r=".46"/>
<circle cx="27.9" cy="86.6" r=".46"/>
<circle cx="85.1" cy="75.2" r=".46"/>
<circle cx="87.6" cy="77.7" r=".46"/>
<circle cx="27.9" cy="94.2" r=".46"/>
<circle cx="44.4" cy="94.2" r=".46"/>
<circle cx="111.8" cy="161.5" r=".46"/>
<circle cx="111.8" cy="169.2" r=".46"/>
<circle cx="111.8" cy="179.3" r=".46"/>
<circle cx="111.8" cy="186.9" r=".46"/>
<circle cx="69.8" cy="44.7" r=".46"/>
<circle cx="45.7" cy="29.5" r=".46"/>
<circle cx="45.7" cy="47.2" r=".46"/>
<circle cx="69.8" cy="26.9" r=".46"/>
</g>
<text font-size="2.8" fill="#840000" x="178" y="190.6">Title: OPM Demo Board</text>
<g font-size="2.1" fill="#840000">
<text x="178" y="184">Sheet: /</text>
<text x="178" y="181">Team Digital Fairy</text>
<text x="178" y="186.7">File: OPMBoard.kicad_sch</text>
<text x="178" y="196.9">KiCad E.D.A. kicad (6.0.7)</text>
<text x="178" y="194.1">Size: A4</text>
<text x="200" y="194.1">Date: 2022-09-19</text>
<text x="263" y="194.1">Rev: Alpha 0.1</text>
<text x="263" y="196.9">Id: 1/1</text>
</g>
<g font-size="1.8" fill="#840000">
<text x="35" y="11.9">1</text>
<text x="85" y="11.9">2</text>
<text x="135" y="11.9">3</text>
<text x="185" y="11.9">4</text>
<text x="235" y="11.9">5</text>
<text x="285" y="11.9">6</text>
<text x="85.6" y="27.6">RCH_FOLLOWER_OUT</text>
<text x="10.3" y="35.9">A</text>
<text x="39.2" y="30.2">CH2</text>
<text x="285.3" y="35.9">A</text>
<text x="39.2" y="48">CH1</text>
<text x="85.6" y="45.4">LCH_FOLLOWER_OUT</text>
<text x="124.9" y="63.2">PHI1</text>
<text x="125.9" y="60.7">CLK</text>
<text x="142" y="61.9">PHI1</text>
<text x="102.8" y="68.3">SH2</text>
<text x="102.8" y="70.8">SH1</text>
<text x="124.9" y="70.8">DATA</text>
<text x="141" y="67">DATA</text>
<text x="142.5" y="69.6">SH2</text>
<text x="77.6" y="75.9">~{IRQ}</text>
<text x="125.9" y="75.9">D7</text>
<text x="140.4" y="74.6">~{ICL}</text>
<text x="142.5" y="72.1">SH1</text>
<text x="181.8" y="77.2">CH1</text>
<text x="181.8" y="74.6">CH2</text>
<text x="76.8" y="83.5">~{WR}</text>
<text x="78" y="78.4">~{IC}</text>
<text x="103" y="81">A0</text>
<text x="125.9" y="83.5">D4</text>
<text x="125.9" y="81">D5</text>
<text x="125.9" y="78.4">D6</text>
<text x="10.3" y="85.9">B</text>
<text x="77.2" y="86.1">~{RD}</text>
<text x="77.3" y="88.6">~{CS}</text>
<text x="125.9" y="86.1">D3</text>
<text x="125.9" y="88.6">D2</text>
<text x="285.3" y="85.9">B</text>
<text x="102.9" y="91.1">CT1</text>
<text x="102.9" y="93.7">CT2</text>
<text x="125.9" y="93.7">D0</text>
<text x="125.9" y="91.1">D1</text>
<text x="148" y="99.1" transform="rotate(-90 148 99.1)">~{ICL}</text>
<text x="98.3" y="112.7">~{IC}</text>
<text x="103" y="110.2">~{IRQ}</text>
<text x="122.1" y="110.2">D0</text>
<text x="122.1" y="112.7">D1</text>
<text x="71.8" y="115.3" transform="rotate(-90 71.8 115.3)">CLK</text>
<text x="102.2" y="117.8">~{WR}</text>
<text x="102.3" y="115.3">~{ICL}</text>
<text x="122.1" y="115.3">D2</text>
<text x="122.1" y="117.8">D3</text>
<text x="148" y="115.3" transform="rotate(-90 148 115.3)">~{IC}</text>
<text x="53.8" y="120.4">CLK_DIP14</text>
<text x="78.9" y="120.4">CLK_DIP8</text>
<text x="102.6" y="120.4">~{RD}</text>
<text x="102.7" y="122.9">~{CS}</text>
<text x="104.1" y="125.4">CT1</text>
<text x="122.1" y="122.9">D5</text>
<text x="122.1" y="125.4">D6</text>
<text x="122.1" y="120.4">D4</text>
<text x="104.1" y="128">CT2</text>
<text x="104.3" y="130.5">A0</text>
<text x="122.1" y="128">D7</text>
<text x="174.1" y="128">RCH_OUT</text>
<text x="174.1" y="130.5">LCH_OUT</text>
<text x="10.3" y="135.9">C</text>
<text x="285.3" y="135.9">C</text>
<text x="32.5" y="152.1">LCH_FOLLOWER_OUT</text>
<text x="131.5" y="161.1" transform="rotate(-90 131.5 161.1)">LCH_OUT</text>
<text x="36" y="163.5">CLK_DIP14</text>
<text x="32.3" y="169.9">RCH_FOLLOWER_OUT</text>
<text x="153.7" y="173.9">5V_GREEN</text>
<text x="10.3" y="185.9">D</text>
<text x="285.3" y="185.9">D</text>
<text x="131.5" y="188.3" transform="rotate(-90 131.5 188.3)">RCH_OUT</text>
<text x="35" y="199.9">1</text>
<text x="85" y="199.9">2</text>
<text x="135" y="199.9">3</text>
<text x="185" y="199.9">4</text>
<text x="235" y="199.9">5</text>
<text x="285" y="199.9">6</text>
</g>
<g font-size="1.8" fill="#006464">
<text x="60.5" y="17.4">U1A</text>
<text x="22.2" y="23.7">-12VA</text>
<text x="58.4" y="19.9">NJM4580</text>
<text x="219.8" y="18.7">VBUS</text>
<text x="219.8" y="22.5">PWR_FLAG</text>
<text x="235.1" y="23.7">4.7uH</text>
<text x="236.5" y="21.2">L1</text>
<text x="247.8" y="22.5">PWR_FLAG</text>
<text x="254.7" y="18.7">VDD</text>
<text x="261.3" y="18.7">+5V</text>
<text x="121.3" y="26.7" transform="rotate(-90 121.3 26.7)">J3</text>
<text x="123.8" y="26.3" transform="rotate(-90 123.8 26.3)">Conn_01x03</text>
<text x="9.6" y="31.4">NJM4580</text>
<text x="14" y="33.9">U2C</text>
<text x="19.7" y="35.7" transform="rotate(-90 19.7 35.7)">V+</text>
<text x="19.7" y="30.1" transform="rotate(-90 19.7 30.1)">V-</text>
<text x="49.7" y="32.6">C3</text>
<text x="50.1" y="35.2">3300p</text>
<text x="57.3" y="30.1">+</text>
<text x="60.5" y="35.2">U1B</text>
<text x="231.3" y="34.3">C5</text>
<text x="251.6" y="34.3">C6</text>
<text x="22" y="41.5">+12VA</text>
<text x="48.2" y="39">GNDA</text>
<text x="58.4" y="37.7">NJM4580</text>
<text x="114.9" y="36.6" transform="rotate(-90 114.9 36.6)">+12V</text>
<text x="130.2" y="36.4" transform="rotate(-90 130.2 36.4)">-12V</text>
<text x="231.5" y="36.8">47uF</text>
<text x="251.8" y="36.8">47uF</text>
<text x="57.3" y="47.9">+</text>
<text x="122.6" y="43.5" transform="rotate(-90 122.6 43.5)">GNDA</text>
<text x="220.3" y="47.9">GND</text>
<text x="22.2" y="49.1">-12VA</text>
<text x="37.5" y="49.1">-12VA</text>
<text x="49.7" y="50.4">C4</text>
<text x="50.1" y="53">3300p</text>
<text x="114.4" y="53">U4</text>
<text x="164.3" y="53">YM3012</text>
<text x="166.5" y="50.4">U5</text>
<text x="9.6" y="59.3">NJM4580</text>
<text x="14" y="56.8">U1C</text>
<text x="19.7" y="55.5" transform="rotate(-90 19.7 55.5)">V-</text>
<text x="34.9" y="55.5" transform="rotate(-90 34.9 55.5)">V-</text>
<text x="35.8" y="56.8">U3C</text>
<text x="36.1" y="59.3">NJM4580</text>
<text x="48.2" y="56.8">GNDA</text>
<text x="112.3" y="55.5">YM2151</text>
<text x="140.1" y="59.3">+5V</text>
<text x="158" y="59.3">VDD</text>
<text x="172.1" y="59.3">AGND</text>
<text x="184.2" y="59.3">GND</text>
<text x="212.1" y="56.8">NJM4580</text>
<text x="214.1" y="54.2">U2A</text>
<text x="19.7" y="61.1" transform="rotate(-90 19.7 61.1)">V+</text>
<text x="34.9" y="61.1" transform="rotate(-90 34.9 61.1)">V+</text>
<text x="80.4" y="60.6">+5V RN?</text>
<text x="84.3" y="63.1">R_Network08</text>
<text x="99.1" y="63.1">GND</text>
<text x="99.1" y="60.6">GND</text>
<text x="110.2" y="63.1">VSS</text>
<text x="110.2" y="60.6">VSS</text>
<text x="116.5" y="60.6">PHIM</text>
<text x="117" y="63.1">PHI1</text>
<text x="140.8" y="64.4">GND</text>
<text x="158" y="61.8">CLOCK_Phi1</text>
<text x="158" y="64.4">DGND</text>
<text x="174.7" y="64.4">BC</text>
<text x="174.7" y="61.8">RB</text>
<text x="188.1" y="65.7">R1</text>
<text x="210.9" y="61.8">+</text>
<text x="22" y="66.9">+12VA</text>
<text x="37.3" y="66.9">+12VA</text>
<text x="63.7" y="70.7">FID1</text>
<text x="110.2" y="68.2">SH2</text>
<text x="110.2" y="70.7">SH1</text>
<text x="117.2" y="68.2">VDD</text>
<text x="118.3" y="70.7">SO</text>
<text x="128.7" y="68.2">+5V</text>
<text x="158" y="66.9">SD</text>
<text x="158" y="69.5">SAM2</text>
<text x="170.4" y="69.5">ToBUFF</text>
<text x="174.6" y="66.9">MP</text>
<text x="187.8" y="68.2">270</text>
<text x="25.9" y="74.5">+12V</text>
<text x="44.3" y="74.5">+12VA</text>
<text x="64" y="73.3">Fiducial</text>
<text x="110.2" y="75.8">/IRQ</text>
<text x="118.6" y="75.8">D7</text>
<text x="140.8" y="77.1">GND</text>
<text x="158" y="72">SAM1</text>
<text x="158" y="74.5">~{ICL}</text>
<text x="158" y="77.1">AGND</text>
<text x="167.9" y="74.5">VOUT_CH2</text>
<text x="167.9" y="77.1">VOUT_CH1</text>
<text x="173.2" y="72">COM</text>
<text x="215.4" y="77.1">U2B</text>
<text x="31.9" y="81.3">C1</text>
<text x="32.2" y="83.8">100u</text>
<text x="47.2" y="82.2">R5</text>
<text x="63.7" y="83.4">H2</text>
<text x="63.7" y="78.4">H1</text>
<text x="64.1" y="80.9">MountingHole</text>
<text x="110.2" y="78.4">/IC</text>
<text x="110.2" y="80.9">A0</text>
<text x="110.2" y="83.4">/WR</text>
<text x="118.6" y="83.4">D4</text>
<text x="118.6" y="80.9">D5</text>
<text x="118.6" y="78.4">D6</text>
<text x="156.1" y="83.4">GNDA</text>
<text x="213.3" y="79.6">NJM4580</text>
<text x="31.9" y="88.9">C2</text>
<text x="47.2" y="89.8">R6</text>
<text x="47.4" y="84.7">200k</text>
<text x="63.7" y="88.5">H3</text>
<text x="64.1" y="86">MountingHole</text>
<text x="110.2" y="86">/RD</text>
<text x="110.2" y="88.5">/CS</text>
<text x="118.6" y="88.5">D2</text>
<text x="118.6" y="86">D3</text>
<text x="148.2" y="87.2">GNDPWR</text>
<text x="212.2" y="84.7">+</text>
<text x="14.8" y="91.1">GNDPWR</text>
<text x="32.2" y="91.4">100u</text>
<text x="47.4" y="92.3">200k</text>
<text x="63.7" y="93.6">H4</text>
<text x="64.1" y="91.1">MountingHole</text>
<text x="110.2" y="91.1">CT1</text>
<text x="110.2" y="93.6">CT2</text>
<text x="118.6" y="93.6">D0</text>
<text x="118.6" y="91.1">D1</text>
<text x="170.4" y="91.9">C7</text>
<text x="170.6" y="94.5">4.7u</text>
<text x="26.1" y="99.9">-12V</text>
<text x="44.5" y="99.9">-12VA</text>
<text x="64.1" y="96.1">MountingHole</text>
<text x="104.2" y="101.2">Conn_02x12_Odd_Even</text>
<text x="113.3" y="98.7">J2</text>
<text x="168.7" y="97.4">+5V</text>
<text x="100.4" y="107.6">GND</text>
<text x="100.7" y="105">+5V</text>
<text x="124.3" y="107.6">GND</text>
<text x="124.7" y="105">+5V</text>
<text x="148.8" y="105">JP1</text>
<text x="149.1" y="107.6">Jumper_2_Open</text>
<text x="194.6" y="107.6">J1</text>
<text x="214" y="107.6">SW1</text>
<text x="253.6" y="107.6">PS1</text>
<text x="183.8" y="110.1">USB_C_Receptacle_USB2.0</text>
<text x="211.6" y="110.1">SW_SPDT</text>
<text x="251.2" y="110.1">ITQ2415S</text>
<text x="28.6" y="115.6" transform="rotate(-90 28.6 115.6)">+5V</text>
<text x="149.5" y="119">J4</text>
<text x="199.8" y="115.2">VBUS</text>
<text x="224.9" y="117.7">VBUS</text>
<text x="229.9" y="115.2">VDD</text>
<text x="248.2" y="115.2">+Vin</text>
<text x="248.2" y="117.7">OnOff</text>
<text x="254.7" y="117.7">Common</text>
<text x="257.4" y="115.2">+Vout</text>
<text x="274.8" y="115.2">+12V</text>
<text x="28.6" y="125.6" transform="rotate(-90 28.6 125.6)">Vcc</text>
<text x="38.3" y="123.6">X2</text>
<text x="70.5" y="125.5" transform="rotate(-90 70.5 125.5)">JP2</text>
<text x="145.5" y="121.5">AudioJack3</text>
<text x="166.3" y="125.3">GNDA</text>
<text x="201.2" y="120.3">CC1</text>
<text x="201.2" y="122.8">CC2</text>
<text x="248.2" y="120.3">-Vin</text>
<text x="257.9" y="120.3">-Vout</text>
<text x="276.3" y="120.3">-12V</text>
<text x="23.1" y="127.9">EN</text>
<text x="29" y="127.9">OUT</text>
<text x="35" y="126.1">CXO_DIP8</text>
<text x="36" y="128">CLK_DIP8</text>
<text x="124.3" y="130.4">GND</text>
<text x="202.9" y="127.9">D-</text>
<text x="202.9" y="130.4">D-</text>
<text x="227.5" y="130.4">R7</text>
<text x="235.1" y="130.4">R8</text>
<text x="265.1" y="131.7">GNDPWR</text>
<text x="28.6" y="132.1" transform="rotate(-90 28.6 132.1)">GND</text>
<text x="73" y="136.5" transform="rotate(-90 73 136.5)">Jumper_3_Open</text>
<text x="100.4" y="133">GND</text>
<text x="124.3" y="133">GND</text>
<text x="202.4" y="133">D+</text>
<text x="202.4" y="135.5">D+</text>
<text x="227.7" y="133">5.1k</text>
<text x="235.3" y="133">5.1k</text>
<text x="28.6" y="142.4" transform="rotate(-90 28.6 142.4)">GND</text>
<text x="200" y="143.1">SBU1</text>
<text x="135.1" y="146.9">+12V</text>
<text x="148.3" y="146.9">+5V</text>
<text x="159.5" y="146.9">-12V</text>
<text x="188.6" y="146.6" transform="rotate(-90 188.6 146.6)">SHIELD</text>
<text x="196.2" y="146.6" transform="rotate(-90 196.2 146.6)">GND</text>
<text x="200" y="145.7">SBU2</text>
<text x="208.4" y="148.2">PWR_FLAG</text>
<text x="28.6" y="151.2" transform="rotate(-90 28.6 151.2)">+5V</text>
<text x="67.9" y="154.6">10u</text>
<text x="68.3" y="152">C8</text>
<text x="87.6" y="154.6">NJM4580</text>
<text x="89.7" y="152">U3A</text>
<text x="117.8" y="155.8">R15</text>
<text x="124.5" y="154.6">C10</text>
<text x="28.6" y="161.1" transform="rotate(-90 28.6 161.1)">Vcc</text>
<text x="48.8" y="160.9">10kB</text>
<text x="49.8" y="158.4">RV1</text>
<text x="86.5" y="159.6">+</text>
<text x="118.4" y="158.4">47</text>
<text x="124.1" y="157.1">470u</text>
<text x="139.9" y="158.4">R2</text>
<text x="140.1" y="160.9">9.1k</text>
<text x="152.6" y="158.4">R3</text>
<text x="152.6" y="160.9">2k</text>
<text x="164" y="156.8">D3</text>
<text x="164.5" y="159.3">-12V_GREEN</text>
<text x="222.8" y="158.4">GND</text>
<text x="23.1" y="163.4">EN</text>
<text x="28.6" y="167.6" transform="rotate(-90 28.6 167.6)">GND</text>
<text x="29" y="163.4">OUT</text>
<text x="59.1" y="164.7">-12VA</text>
<text x="78.9" y="163.4">R9</text>
<text x="79.1" y="166">10k</text>
<text x="114.6" y="164.7">R11</text>
<text x="114.6" y="167.3">47k</text>
<text x="12.9" y="172.3">CXO_DIP14</text>
<text x="16.7" y="169.8">X1</text>
<text x="67.1" y="172.3">10u</text>
<text x="67.4" y="169.8">C9</text>
<text x="72" y="173.6">GNDPWR</text>
<text x="87.6" y="172.3">NJM4580</text>
<text x="89.7" y="169.8">U3B</text>
<text x="114.6" y="172.3">R12</text>
<text x="117.8" y="173.6">R16</text>
<text x="124.5" y="172.3">C11</text>
<text x="141.2" y="171.4">D1</text>
<text x="141.2" y="173.9">12V_GREEN</text>
<text x="153.9" y="171.4">D2</text>
<text x="164" y="169.8">R4</text>
<text x="164.2" y="172.3">9.1k</text>
<text x="28.6" y="178" transform="rotate(-90 28.6 178)">GND</text>
<text x="48.8" y="178.7">10kB</text>
<text x="49.8" y="176.1">RV2</text>
<text x="86.5" y="177.4">+</text>
<text x="101.2" y="178.7">GNDPWR</text>
<text x="114.6" y="174.9">10k</text>
<text x="118.4" y="176.1">47</text>
<text x="124.1" y="174.9">470u</text>
<text x="59.1" y="182.5">-12VA</text>
<text x="79" y="182.5">R10</text>
<text x="79.1" y="185">10k</text>
<text x="114.6" y="182.5">R13</text>
<text x="114.6" y="185">47k</text>
<text x="139.7" y="182.5">GNDA</text>
<text x="163.8" y="182.5">GNDA</text>
<text x="114.6" y="190.1">R14</text>
<text x="147.9" y="186.3">GND</text>
<text x="72" y="196.5">GNDPWR</text>
<text x="114.6" y="192.7">10k</text>
<text x="107.5" y="199">GNDPWR</text>
</g>
<g font-size="1.8" fill="#a90000">
<text x="18.8" y="26.8" transform="rotate(-90 18.8 26.8)">4</text>
<text x="55.4" y="24.1">2</text>
<text x="55.4" y="29.2">3</text>
<text x="68.1" y="26.7">1</text>
<text x="119.1" y="33.1" transform="rotate(-90 119.1 33.1)">1</text>
<text x="121.7" y="33.1" transform="rotate(-90 121.7 33.1)">2</text>
<text x="124.2" y="33.1" transform="rotate(-90 124.2 33.1)">3</text>
<text x="18.8" y="38.2" transform="rotate(-90 18.8 38.2)">8</text>
<text x="55.4" y="41.9">6</text>
<text x="55.4" y="47">5</text>
<text x="68.1" y="44.4">7</text>
<text x="18.8" y="52.2" transform="rotate(-90 18.8 52.2)">4</text>
<text x="34" y="52.2" transform="rotate(-90 34 52.2)">4</text>
<text x="107" y="59.7">11</text>
<text x="122.2" y="59.7">24</text>
<text x="155.7" y="58.4">1</text>
<text x="178.1" y="58.4">16</text>
<text x="18.8" y="63.6" transform="rotate(-90 18.8 63.6)">8</text>
<text x="34" y="63.6" transform="rotate(-90 34 63.6)">8</text>
<text x="79" y="63" transform="rotate(-90 79 63)">1</text>
<text x="107.5" y="62.2">1</text>
<text x="122.2" y="62.2">23</text>
<text x="155.7" y="61">2</text>
<text x="155.7" y="63.5">3</text>
<text x="178.1" y="63.5">14</text>
<text x="178.1" y="61">15</text>
<text x="209.1" y="61">3</text>
<text x="221.8" y="63.5">1</text>
<text x="79" y="71.2" transform="rotate(-90 79 71.2)">2</text>
<text x="81.5" y="71.2" transform="rotate(-90 81.5 71.2)">3</text>
<text x="84.1" y="71.2" transform="rotate(-90 84.1 71.2)">4</text>
<text x="86.6" y="71.2" transform="rotate(-90 86.6 71.2)">5</text>
<text x="89.2" y="71.2" transform="rotate(-90 89.2 71.2)">6</text>
<text x="91.7" y="71.2" transform="rotate(-90 91.7 71.2)">7</text>
<text x="94.2" y="71.2" transform="rotate(-90 94.2 71.2)">8</text>
<text x="96.8" y="71.2" transform="rotate(-90 96.8 71.2)">9</text>
<text x="107" y="67.3">19</text>
<text x="107" y="69.8">20</text>
<text x="122.2" y="69.8">21</text>
<text x="122.2" y="67.3">22</text>
<text x="155.7" y="66">4</text>
<text x="155.7" y="68.6">5</text>
<text x="155.7" y="71.1">6</text>
<text x="178.1" y="71.1">11</text>
<text x="178.1" y="68.6">12</text>
<text x="178.1" y="66">13</text>
<text x="209.1" y="66">2</text>
<text x="107.5" y="74.9">2</text>
<text x="107.5" y="77.5">3</text>
<text x="122.2" y="77.5">17</text>
<text x="122.2" y="74.9">18</text>
<text x="155.7" y="73.7">7</text>
<text x="155.7" y="76.2">8</text>
<text x="178.1" y="73.7">10</text>
<text x="178.6" y="76.2">9</text>
<text x="107.5" y="80">4</text>
<text x="107.5" y="82.5">5</text>
<text x="122.2" y="82.5">15</text>
<text x="122.2" y="80">16</text>
<text x="210.3" y="83.8">5</text>
<text x="107.5" y="85.1">6</text>
<text x="107.5" y="87.6">7</text>
<text x="122.2" y="87.6">13</text>
<text x="122.2" y="85.1">14</text>
<text x="210.3" y="88.9">6</text>
<text x="223" y="86.4">7</text>
<text x="107.5" y="90.2">8</text>
<text x="107.5" y="92.7">9</text>
<text x="122.2" y="92.7">10</text>
<text x="122.2" y="90.2">12</text>
<text x="109.4" y="104.1">1</text>
<text x="109.4" y="106.7">3</text>
<text x="118.3" y="104.1">2</text>
<text x="118.3" y="106.7">4</text>
<text x="148.8" y="102.3" transform="rotate(-90 148.8 102.3)">2</text>
<text x="109.4" y="109.2">5</text>
<text x="109.4" y="111.8">7</text>
<text x="118.3" y="109.2">6</text>
<text x="118.3" y="111.8">8</text>
<text x="148.8" y="110" transform="rotate(-90 148.8 110)">1</text>
<text x="219.2" y="113.5">1</text>
<text x="72.6" y="117.6" transform="rotate(-90 72.6 117.6)">2</text>
<text x="108.9" y="116.8">11</text>
<text x="108.9" y="119.4">13</text>
<text x="109.4" y="114.3">9</text>
<text x="117.8" y="114.3">10</text>
<text x="117.8" y="116.8">12</text>
<text x="117.8" y="119.4">14</text>
<text x="207.1" y="114.3">A4</text>
<text x="207.1" y="119.4">A5</text>
<text x="211.6" y="116.1">2</text>
<text x="219.2" y="118.6">3</text>
<text x="245.9" y="119.4">1</text>
<text x="245.9" y="114.3">2</text>
<text x="245.9" y="116.8">3</text>
<text x="263.7" y="114.3">6</text>
<text x="263.7" y="116.8">7</text>
<text x="263.7" y="119.4">8</text>
<text x="27.7" y="121.4" transform="rotate(-90 27.7 121.4)">8</text>
<text x="65.5" y="121.2">3</text>
<text x="75.7" y="121.2">1</text>
<text x="108.9" y="121.9">15</text>
<text x="108.9" y="124.5">17</text>
<text x="117.8" y="121.9">16</text>
<text x="117.8" y="124.5">18</text>
<text x="155.6" y="124.5">S</text>
<text x="207.1" y="121.9">B5</text>
<text x="21.1" y="127">1</text>
<text x="33.8" y="127">5</text>
<text x="108.9" y="127">19</text>
<text x="108.9" y="129.5">21</text>
<text x="117.8" y="127">20</text>
<text x="117.8" y="129.5">22</text>
<text x="155.6" y="127">R</text>
<text x="155.7" y="129.5">T</text>
<text x="207.1" y="127">A7</text>
<text x="207.1" y="129.5">B7</text>
<text x="27.7" y="134.1" transform="rotate(-90 27.7 134.1)">4</text>
<text x="108.9" y="132.1">23</text>
<text x="117.8" y="132.1">24</text>
<text x="207.1" y="132.1">A6</text>
<text x="207.1" y="134.6">B6</text>
<text x="207.1" y="142.2">A8</text>
<text x="207.1" y="144.8">B8</text>
<text x="187.7" y="151.2" transform="rotate(-90 187.7 151.2)">S1</text>
<text x="195.3" y="151.2" transform="rotate(-90 195.3 151.2)">A1</text>
<text x="27.7" y="157.4" transform="rotate(-90 27.7 157.4)">14</text>
<text x="55.6" y="156.3" transform="rotate(-90 55.6 156.3)">1</text>
<text x="58.6" y="158.7">2</text>
<text x="84.6" y="158.7">3</text>
<text x="97.3" y="161.3">1</text>
<text x="21.1" y="162.6">1</text>
<text x="33.8" y="162.6">8</text>
<text x="55.6" y="162.7" transform="rotate(-90 55.6 162.7)">3</text>
<text x="84.6" y="163.8">2</text>
<text x="27.7" y="169.7" transform="rotate(-90 27.7 169.7)">7</text>
<text x="55.6" y="174.1" transform="rotate(-90 55.6 174.1)">1</text>
<text x="58.6" y="176.5">2</text>
<text x="84.6" y="176.5">5</text>
<text x="97.3" y="179.1">7</text>
<text x="55.6" y="180.4" transform="rotate(-90 55.6 180.4)">3</text>
<text x="84.6" y="181.6">6</text>
</g>
<g font-size="1.8" fill="#0000c2">
<text x="229.9" y="45.6">Low ESR Inductor/Cap Recommended!</text>
<text x="224.8" y="51.7">Recommended Parts</text>
<text x="224.8" y="53.7">4.7uH = P-04931 or P-03962 (4.7uH 50mOhm or less)</text>
<text x="224.8" y="55.8">47uF = P-16868 (?)</text>
<text x="14" y="105.8">Recommended Parts</text>
<text x="14" y="107.8">100u = P-08290 or P-16871</text>
<text x="14" y="102.8">Low ESR Cap Recommended!</text>
<text x="151.1" y="109.6">/IC controls both</text>
<text x="151.1" y="111.7">when Jumpered</text>
<text x="248.9" y="125.6">12S05 or eq</text>
</g>
</svg>
